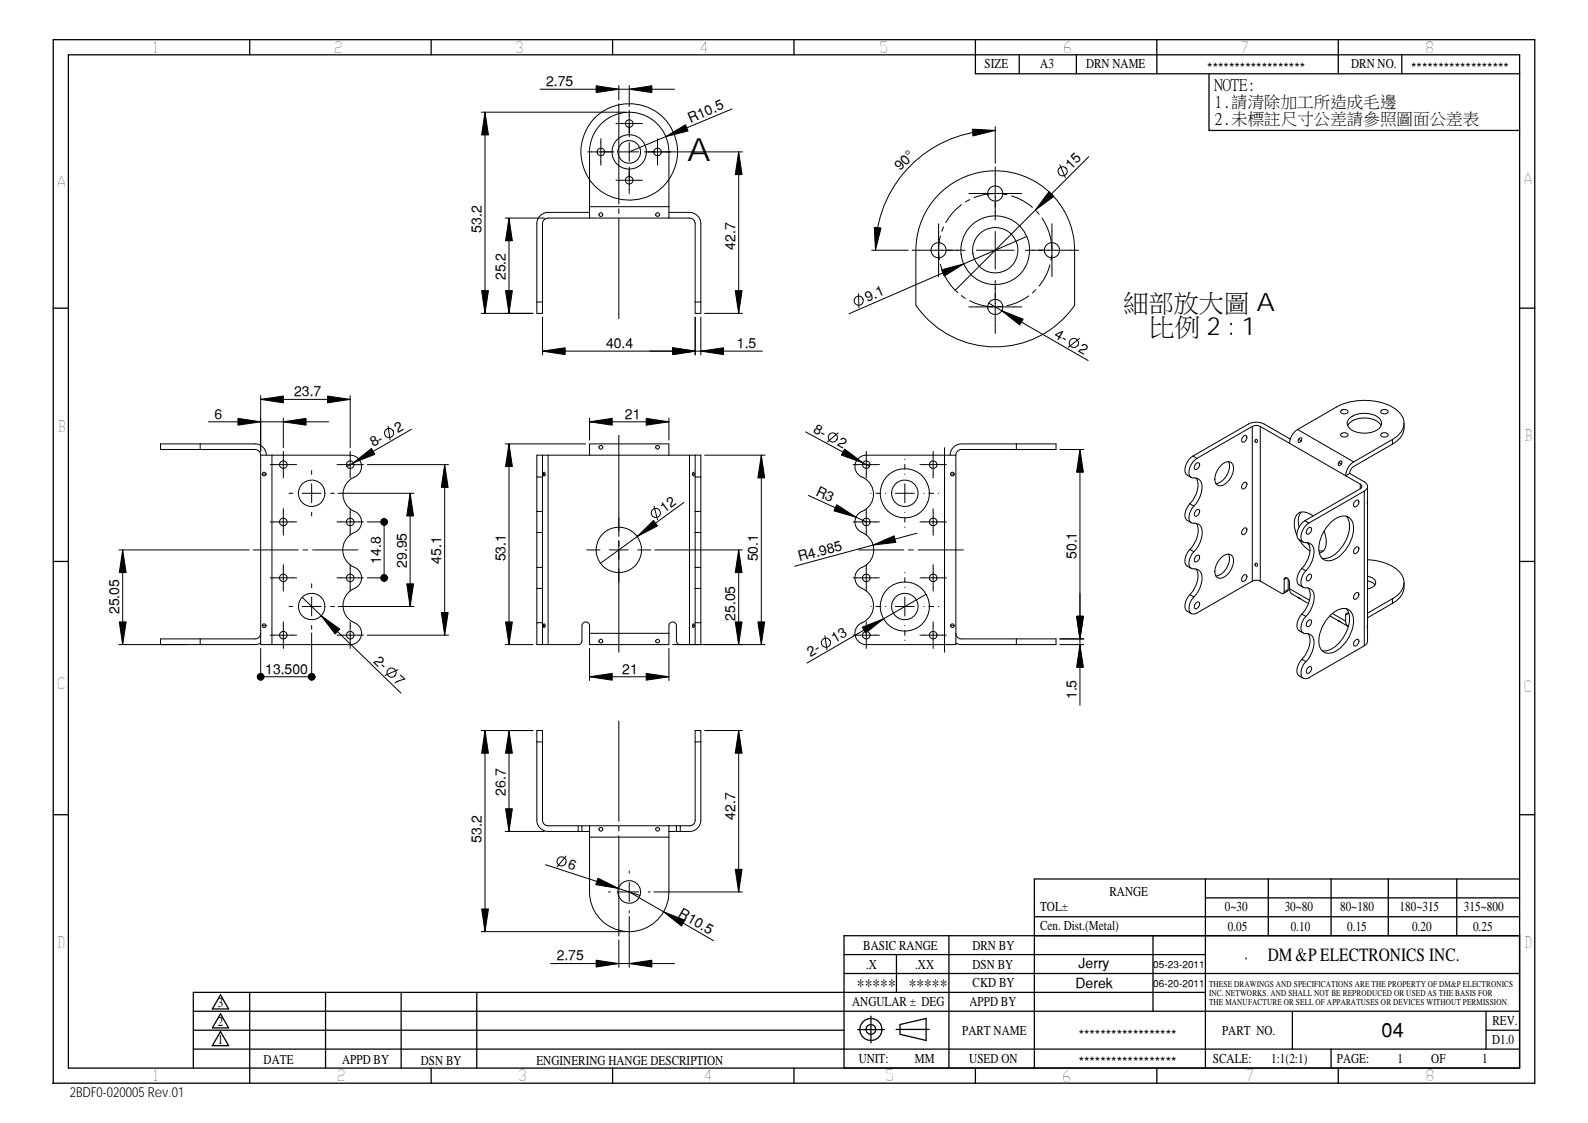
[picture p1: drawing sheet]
<svg xmlns="http://www.w3.org/2000/svg" width="420mm" height="297mm" viewBox="0 0 420 297" stroke-linecap="round" stroke-linejoin="round" font-family="sans-serif">
<g fill="none" stroke="#000" stroke-width=".34">
<path d="M14.1 10.5h392v276h-392zM18.1 14.5h384v268h-384zM66.1 10.5v4M114.1 10.5v4M162.1 10.5v4M210.1 10.5v4M258.1 10.5v9h144M269.7 14.5v5M284.8 14.5v5M306.1 10.5v9M319.9 19.5v15h82.2M354.1 10.5v9"/>
<path d="M370.9 14.5v5M14.1 81.5h4M402.1 81.5h4M14.1 148.5h4M402.1 148.5h4M14.1 215.5h4M402.1 215.5h4M318.9 232.5v50M318.9 237.5h83.1M335.6 232.5v15M352.2 232.5v15M367.3 232.5v15"/>
<path d="M385.4 232.5v15M402.1 232.5h-128.4v50M223.3 252.5h95.6M223.3 257.5h178.7M237.2 252.5v10M251.1 247.5v35M273.7 242.5h128.4M305.1 247.5v20M402 247.5v35M402.1 247.5h-178.8v35M51.1 272.5h172.2M51.1 277.5h350.9"/>
<path d="M51.1 267.5h350.9M58.3 272.9l2.2 3.7h-4.3zM58.3 268.2l2.2 3.7h-4.3zM58.3 263.1l2.2 3.8h-4.3zM66.1 262.5v24M86.1 262.5v20M106.1 262.5v20M126.1 262.5v20M226.9 272.3h7.1M230.4 268.8v7M237.1 272.3h8.7M238.1 271l6.9-1.6v5.8l-6.9-1.6z"/>
<path d="M318.9 262.5h-267.8v20M341.9 267.5v10M352.2 277.5v5M393.2 272.5h8.8M393.2 267.5v10M114.1 282.5v4M162.1 282.5v4M210.1 282.5v4M258.1 282.5v4M306.1 282.5v4M354.1 282.5v4"/>
<circle cx="230.4" cy="272.3" r="2.91"/>
<circle cx="230.4" cy="272.3" r="1.29"/>
</g>
<circle cx="329.7" cy="253.4" r=".17" fill="#000"/>
<g fill="none" stroke="#000" stroke-width=".26">
<path d="M127.3 29.7h38.2M128.3 29.7v53.2M159 36.7v7M163 32.7h7M163.7 27.5v26.5M163.7 22.6v3.8M166.5 37.7v5M166.5 29.2v7M166.5 22.6v5.6M174 36.7v7M178.5 23.6h-35.6M193.7 28.8l-27.2 11.4"/>
<path d="M263.3 34.5a31.7 31.7 0 0 0-31.7 31.7M263.3 33.5v9.7M133.7 57.7h10.3M134.7 57.7v25.2M144.2 57.9h.1M155.5 40.2h7M156 54.7h21M156 54.7v3M156 54.7v-14.5a10.5 10.5 0 0 1 10.5-10.5 10.5 10.5 0 0 1 10.5 10.5v14.5M156 56.2h-11a3 3 0 0 0-3 3v20.7M158.5 56.7v.2M163 47.7h7"/>
<path d="M163.7 55.2v1.3M163.7 57.8v26.5M164 40.2h5M166.5 44.2v7M173.5 56.7h.1M173.5 56.7v.2M177 54.7v3M177 56.2h5.4a3 3 0 0 1 3 3v20.7M183.7 58.4h.1M195.4 40.2v42.7M196.4 40.2h-25.9M248.3 59.2v14"/>
<path d="M248.7 51.1a21 21 0 0 1 22.8-4.2 21 21 0 0 1 12.8 19.3v14.6a25.6 25.6 0 0 1-42 0v-14.6a21 21 0 0 1 6.4-15.1zM254.4 54.1l-.1 .1a15 15 0 0 0-4.1 4.7M256.3 51.2h14M256.5 52.8l-1.1 .6M263.3 44.2v14M263.9 51.2a14 14 0 0 0-6.2 1.1M265.2 51.3l1.2 .2M267.6 51.8a13.8 13.8 0 0 1 5.6 3.1M274.1 55.8l.8 .9M275.7 57.7a14.9 14.9 0 0 1 2.6 8.6M278.3 59.2v14M280.4 43.6l1.5 3.4"/>
<path d="M288.1 41.4l-35.4 35.4M142 79.9h1.5M143.5 79.9v3h-1.5v-3M183.9 79.9v-20.7l-.3-.9-.5-.5-.7-.1h-37.4l-.6 .1-.5 .4-.4 1v20.7M183.9 79.9h1.5M185.4 79.9v3h-1.5v-3M227.1 77.7l.2 3.7M230.6 66.2h9.7M241.3 66.2h14M248.8 69.9l.4 1.2M248.8 62.4a14.9 14.9 0 0 0-.3 6.3M249.6 60l-.4 1.2"/>
<path d="M249.6 72.3a14.4 14.4 0 0 0 3.8 5.1M254.4 78.2l1 .7M256.5 79.5a14.6 14.6 0 0 0 6.1 1.7M258.3 66.2h10M263.3 61.2v10M263.3 74.2v14M271.3 66.2h14M271.7 62.5l-47.1 20.5M272.1 78.3a14.1 14.1 0 0 1-5.7 2.5M274.1 76.6l-.9 .9M277.8 70.1a13.2 13.2 0 0 1-2.9 5.5M278.2 67.6l-.1 1.2"/>
<path d="M127.3 82.9h13.7M143.5 83.9v10M143.5 92.9h58.2M183.9 83.9v10M185.4 83.9v10M186.4 82.9h10M256.3 81.2h14M261.6 80.2l26.3 15.2M265.1 81l-1.2 .2M285.6 89.6l-2.9 2.3M53 118.9h14.5l.9 .3 .4 .6 .2 .6M53 117.4v1.5"/>
<path d="M53 117.4h-10.5v1.5h10.5M53 117.4h14.5a3 3 0 0 1 3 3M55.1 111.6h31.9M69 104.6v14.8M69 105.6h23.7M75 110.6v7.8M75 119.4v7M92.7 104.6v13.8M92.7 119.4v7M102.7 112.7l.5 3.7M108.8 113.6l-17 9.8M133.7 117.4h21.3"/>
<path d="M134.7 117.4v53.1M156 110.6v5.8M156 111.6h21M158.5 118.2v.1M163.7 115.1v26.8M173.5 118.2v.1M177 110.6v5.8M213.1 114.2l17 9.2M221.8 114.5l-2.9 2.4M229.2 119.4v7M246.9 119.4v7M249.9 118.4v54.1"/>
<path d="M268.9 117.4h10.5v1.5h-10.5M268.9 117.4v1.5M268.9 117.4h-14.5a2.98 2.98 0 0 0-3 3M268.9 118.9h-14.5l-.9 .3-.5 .6-.1 .6M280.4 118.9h6.4M285.7 118.9v67.6M328.9 115.5a.57 .57 0 0 1 .8-.3 .57 .57 0 0 1 .1 .9 .79 .79 0 0 1-.4 .7 .79 .79 0 0 1-.8-.1v-.6zM331.3 112.8l-14.6 8.4M331.3 112.8l1.1-.3 1 .3M331.3 112.8v40.9M333.4 112.8v40.9M333.4 112.8l22.6 13"/>
<path d="M341.4 116.1l-6.9-3.9a4.6 4.6 0 0 0-4.2 0l-14.7 8.4M343.3 113.6l14.9 8.6M343.3 113.6a4.7 4.7 0 0 0-2.1 3.7M343.3 113.6l10.3-5.9a16.1 16.1 0 0 1 15.6 .5 4.3 4.3 0 0 1 2.3 3.9 4.3 4.3 0 0 1-2.5 3.8l-.6 .3M343.6 116.2l.7 .4M343.6 116.1a.45 .45 0 0 1 .7-.3 .45 .45 0 0 1 0 .8l-.3 .4h-.4l-.1-.3zM354.8 114.7a1.15 1.15 0 0 1 1.9 .4l-.4 .4a1.11 1.11 0 0 1-1.6-.6zM354.8 108.6l.6-.2a.86 .86 0 0 1 1.2 .7 1.1 1.1 0 0 1-1.9-.4zM356.6 112.6a4.8 4.8 0 0 1 5-2 4.3 4.3 0 0 1 3.8 2M356.9 110.8a6.4 6.4 0 0 1 8.2 0 2.1 2.1 0 0 1-1.5 3.3 6.1 6.1 0 0 1-6.9-1.3 1.62 1.62 0 0 1 .2-2zM365.4 108.6a1.17 1.17 0 0 1 1.9 .4 1.18 1.18 0 0 1-2-.1zM365.4 114.7a1.17 1.17 0 0 1 1.9 .4 1.18 1.18 0 0 1-2-.1z"/>
<path d="M368.4 116.2l-10.2 6M368.4 116.2v1.3M368.4 117.5l-10.2 5.9-.8 .8-.3 1M371.5 112a5.2 5.2 0 0 1-3.1 5.5M69 120.4h3M69 120.4v50.1h3M69.4 125.4h1M71.5 138h7M71.5 122.9h7M72 120.4h20.7a3 3 0 0 1 2.9 2.7 3 3 0 0 1-2.3 3.3 5 5 0 0 0-2.5 4.8 5 5 0 0 0 3.4 4.3 3.1 3.1 0 0 1 1.4 3.1 3.1 3.1 0 0 1-2.3 2.5 5 5 0 0 0-2.6 4.9 5 5 0 0 0 3.5 4.3 3.1 3.1 0 0 1 1.4 3.1 3.1 3.1 0 0 1-2.3 2.5 5 5 0 0 0-2.5 4.8 5 5 0 0 0 3.4 4.2 2.99 2.99 0 0 1 1.4 3.4 2.99 2.99 0 0 1-2.9 2.2h-20.7M72 120.4v50.1M75 134.6v7"/>
<path d="M76.5 130.5h1M80 130.5h5M82.5 124.5v1M82.5 128v5M82.5 135.5v1M87.5 130.5h1M89.2 138h7M89.2 122.9h7M89.5 130.5h20M92.7 134.6v7M97.2 138h5.4M97.2 122.9h21.5"/>
<path d="M101.6 138v14.8M108.5 130.5v29.9M117.7 122.9v45.1M142 135.3v5.5M142 126.2v9.1M142 135.3h1.5M143.5 135.3v5.5M143.5 120.4h-1.5v5.8h1.5M143.5 120.4v5.8M143.5 126.2v9.1M143.5 120.4h1.5M143.8 125.4h.4"/>
<path d="M143.9 124.9h.1a.49 .49 0 0 1 .2 .5 .49 .49 0 0 1-.3 .4zM145 120.4v50.1M145 120.4h37.4M173 133.9l1 3.6M177 120.4v-3h-21v3M180.9 132.9l-22 16.1M182.4 120.4v50.1h1.5v-5.8M182.4 120.4h1.5M183.2 125.4h.5M183.4 125l.1-.1a.57 .57 0 0 1 0 1l-.3-.3zM183.9 135.3h1.5v5.5M183.9 135.3v5.5"/>
<path d="M183.9 126.2v9.1M183.9 120.4v5.8h1.5M183.9 120.4h1.5v5.8M185.4 126.2v9.1M186.4 120.4h16M201.4 120.4v50.1M213.9 131l15.3 7M225.7 138h7M225.7 122.9h7M227.3 121l.7-.3 1.2-.3h23.7v50.1h-23.7a3 3 0 0 1-3-2.7 3 3 0 0 1 2.4-3.3 5 5 0 0 0 2.5-4.8 5 5 0 0 0-3.4-4.3 3.1 3.1 0 0 1-1.5-3.1 3.1 3.1 0 0 1 2.4-2.5 5 5 0 0 0 2.6-4.9 5 5 0 0 0-3.5-4.3 3.1 3.1 0 0 1-1.5-3.1 3.1 3.1 0 0 1 2.4-2.5 5 5 0 0 0 2.5-4.8 5 5 0 0 0-3.4-4.2 2.99 2.99 0 0 1-.4-5zM229.2 134.6v7M230.4 130.5h.1"/>
<path d="M231.8 130.5h1.2M234.3 130.5h.1M236.9 130.5h5M239.4 128v5M239.4 121.5v.1M239.4 122.8v1.3M239.4 125.4v.1M239.4 135.5v.1M239.4 136.8v1.3M239.4 139.4v.1M243.4 138h7M243.4 122.9h7"/>
<path d="M244.4 130.5h.1M245.8 130.5h1.2M246.9 134.6v7M248.3 130.5h.1M251.5 125.4h.9M314.8 133.2l1.1 .7M314.8 133.2l-.3 .4a3 3 0 0 0-.4 4l1.1 .7M315.6 120.6l1.1 .6M315.6 120.6a4.4 4.4 0 0 0-1.9 4.6l.4 .5 1.1 .6M315.9 133.9l-.9 1.3a2.09 2.09 0 0 0 .6 3.2 2.11 2.11 0 0 1 2.5 2.3 7.8 7.8 0 0 1-2.2 5.2M316.4 122.7a.57 .57 0 0 1 .8-.3 .57 .57 0 0 1 .1 .9 .83 .83 0 0 1-1.3 .7v-.6zM316.4 135.1a.57 .57 0 0 1 .8-.3 .57 .57 0 0 1 .1 .9l-.4 .6-.6 .3-.3-.3v-.3z"/>
<path d="M316.4 126.4a5.8 5.8 0 0 1-1.2 6.4l-.4 .4M316.5 138.4a6 6 0 0 1-1.7 6.9M316.7 121.2a4.2 4.2 0 0 0-1.9 4.6 1.25 1.25 0 0 0 1.4 .6 2.33 2.33 0 0 1 1.8 3.2l-.9 2.6-1.2 1.7M323.1 123a1.88 1.88 0 0 1 3-.3 4.7 4.7 0 0 1-3 5.8 1.75 1.75 0 0 1-1.6-2.6l.6-1.5zM325 122.1a4.6 4.6 0 0 1-3.3 5.8M328.8 128l.7-.5a.98 .98 0 0 1-.2 1.7l-.6 .1-.1-.2zM344.2 135.5a4.6 4.6 0 0 0-.5 3.9M345.3 137.7a4.3 4.3 0 0 0-2 4.6l.5 .5M345.3 137.7l1 .6M346 139.8a.56 .56 0 0 1 .9-.3 .56 .56 0 0 1 0 .9 .81 .81 0 0 1-1.2 .7v-.6zM346.3 138.3a4.5 4.5 0 0 0-2 4.5 1.37 1.37 0 0 0 1.6 .7 2.29 2.29 0 0 1 1.7 3.2l-.9 2.6-1.2 1.7M346.3 138.3l14.7-8.4v40.9"/>
<path d="M347.4 136.5a3 3 0 0 0-4.3-.3 5.6 5.6 0 0 0 0 5.4M352.1 138.2a4.3 4.3 0 0 1 4.6-1.4 4.2 4.2 0 0 1 1.2 4.6 9.6 9.6 0 0 1-5.4 6.8 2.78 2.78 0 0 1-3.6-3.4 10.3 10.3 0 0 1 3.2-6.6zM354.2 122.3l.7 .4M354.3 122.2l.5-.3a.7 .7 0 0 1 .1 .8 .7 .7 0 0 1-.7 .4zM356 125.8l3.9 2.3M356.2 136.5a4.9 4.9 0 0 1 .5 5.1 9 9 0 0 1-5.7 6.1h-1.2M357.1 125.2l3.9 2.2a1.3 1.3 0 0 1 .8 1.3 1.3 1.3 0 0 1-.8 1.2M357.1 125.2l-1.1 .6M358.2 122.2a4.7 4.7 0 0 0-2.2 3.6M358.5 132.6a.57 .57 0 0 1 .9-.3 .57 .57 0 0 1 .1 .9 1.18 1.18 0 0 1-1.1 .9l-.3-.6zM359.9 128.1l.2 .1a.63 .63 0 0 1-.2 1.1l-14.6 8.4M359.9 128.1v1.2"/>
<path d="M361.8 128.7v4.6v-.5M361.8 133.2v32.9v-.6M31.5 145.5h34.5M32.5 145.5v25M67 145.5h11.9M71.5 152.8h7M75 149.4v7M80 158l26.1 25.3M80.2 145.5h1.2M82.5 154.4v1M82.5 157.9v5M82.7 145.5h12"/>
<path d="M89.2 152.8h7M92.7 149.4v7M97.2 152.8h5.4M142 150.1v5.5M142 155.6v9.1M142 140.8v9.3M142 155.6h1.5M142 140.8h1.5M142 150.1h1.5M143.5 150.1v5.5M143.5 155.6v9.1M143.5 140.8v9.3"/>
<path d="M155.2 145.5h3.5M161.2 145.5h5M163.7 143v29.5M168.7 145.5h3.5M173.2 145.5h23.2M183.9 150.1h1.5v5.5M183.9 150.1v5.5M183.9 155.6v9.1M183.9 140.8v9.3M183.9 155.6h1.5M183.9 140.8h1.5M185.4 155.6v9.1"/>
<path d="M185.4 140.8v9.3M195.4 145.5v25M225.7 152.8h7M227.2 145.5h11.9M229.2 149.4v7M239.4 157.9v5M239.4 151.4v.1M239.4 152.8v1.3M239.4 155.3v.1M240.4 145.5h1.3M242.6 141l-32.3 8.8M242.9 145.5h12"/>
<path d="M243.4 152.8h7M245 157.2l-31.5 18.2M246.9 149.4v7M314.8 157.3l1.1 .6M314.8 157.3l-.3 .3a3.1 3.1 0 0 0-.4 4.1l1.1 .6M314.8 145.3l1.1 .6M314.8 145.3l-.3 .3a3 3 0 0 0-.4 4.1l1.1 .6M315.9 145.9l-.9 1.3a2.11 2.11 0 0 0 .6 3.3 2.08 2.08 0 0 1 2.4 2.2 7.7 7.7 0 0 1-2.1 5.2M316.4 159.6a.57 .57 0 0 1 .8-.3 .57 .57 0 0 1 .1 .8 1.23 1.23 0 0 1-1 .9l-.3-.2v-.4zM316.4 147.2a.57 .57 0 0 1 .8-.3 .57 .57 0 0 1 .1 .9l-.4 .6-.6 .2-.3-.2v-.4zM316.4 150.5a5.2 5.2 0 0 1-.8 5.9l-.8 .9M323.1 147.5a1.89 1.89 0 0 1 3-.3 4.6 4.6 0 0 1-3.5 5.8 2.06 2.06 0 0 1-1-3l.8-1.6z"/>
<path d="M325 146.6a4.7 4.7 0 0 1-3.3 5.8M328.8 140l.7-.4a.98 .98 0 0 1-.2 1.7l-.6 .1-.1-.2zM328.9 152.3a.57 .57 0 0 1 .8-.2 .57 .57 0 0 1 .1 .8 .81 .81 0 0 1-1.2 .7v-.6zM331.3 153.7l-14.6 8.5a1.31 1.31 0 0 1-1.6 0 1.31 1.31 0 0 1-.5-1.5 4.5 4.5 0 0 1 1.3-2.8M331.3 153.7l1.1-.3 1 .3M333.4 153.7l5.7 3.3a.43 .43 0 0 0 .5 0 .43 .43 0 0 0 .2-.5M339.8 153.3a.53 .53 0 0 1 .5-.5 .53 .53 0 0 1 .5 .4l.4 .7v1.8M339.8 153.3v3.2M340.5 152.9l-.7 .4M340.8 155.9l-.1 .4-1.1 .7M340.8 153.2v2.7l-1 .6M341.2 155.7l.2 .9 .3 .4 1.9 1.1"/>
<path d="M341.2 155.7l5.3 3.1M343.8 142.8l1 .6M343.8 142.8a8.4 8.4 0 0 0 2.8 2.9M343.9 158.3l-.4-.3 .8 .5M344.3 158.5l1.9 1.1M344.5 150.3l1 .7M344.5 150.3l-.3 .4a3 3 0 0 0-.4 4l1 .7M345.5 151l-.9 1.3a2.08 2.08 0 0 0 .6 3.2 2.09 2.09 0 0 1 2.5 2.2 7.8 7.8 0 0 1-2.2 5.3M345.8 143.5l.6 .7M346 152.2a.56 .56 0 0 1 .9-.3 .56 .56 0 0 1 0 .9l-.4 .6-.6 .3-.2-.3-.1-.3zM346.1 143.6a5.8 5.8 0 0 1-1.3 6.3l-.3 .4M346.1 155.5a5.9 5.9 0 0 1-1.3 6.5l-.3 .4"/>
<path d="M349 145.7h1.1M350.3 140.5a5.6 5.6 0 0 1-.1 5.2l-1.1 .6M358.5 145a.57 .57 0 0 1 .9-.3 .57 .57 0 0 1 .1 .9 1.24 1.24 0 0 1-1.1 .8l-.2-.2-.1-.4zM358.5 157.1a.57 .57 0 0 1 .9-.3 .57 .57 0 0 1 .1 .8 1.24 1.24 0 0 1-1.1 .9l-.2-.2-.1-.4zM361.8 153.6l1.3 .5 .7 .6M361.8 152.4l.2 .1a2.01 2.01 0 0 1 2 1.8 2.38 2.38 0 0 1-2.2 1.5M361.8 148.1a11.8 11.8 0 0 1 9 3.8 4.3 4.3 0 0 1-1.8 6.1l-.6 .4M368.4 159.6l-6.6 3.8M368.4 158.4v1.2M368.4 158.4l-6.6 3.8M371.5 154.1a5.2 5.2 0 0 1-3.1 5.5M31.5 170.5h17.5"/>
<path d="M53 169h-10.5v1.5h10.5M53 169v1.5M69 179h13.5M69 171.5v8.5M69 167.5l-.4 .9-.8 .6h-14.8M69 170.1l-1.5 .4h-14.5M69.4 165.5h1M71.5 168h7M75 164.5v7M76.5 160.4h1M80 160.4h5M82.5 165.4v1"/>
<path d="M82.5 167.4v12.6M87.5 160.4h1M89.5 160.4h20M92.7 164.5v7M96.2 168h-7M97.2 168h21.5M105.3 177.1l-3.4 1.6M133.7 170.5h7.3M142 164.7v5.8h1.5M142 164.7h1.5M143.5 164.7v5.8M143.5 170.5h1.5"/>
<path d="M143.8 165.5h.4M143.9 165h.1a.53 .53 0 0 1 .2 .5 .53 .53 0 0 1-.3 .5l-.1-.5zM156 171.5v8.5M156 179h21M156 167.5v-2a1.01 1.01 0 0 0-1-1 1.01 1.01 0 0 0-1 1v4a1.01 1.01 0 0 1-1 1h-8M156 167.5h21M156 167.5v3h21v-3M158.5 169.5h.1M158.5 169.6v.1M173.5 169.5h.1M173.5 169.6v.1M173.6 169.2l.5-.1 .4 .5a.5 .5 0 0 1-.5 .5 .5 .5 0 0 1-.5-.6z"/>
<path d="M177 171.5v8.5M177 167.5v-2a.99 .99 0 0 1 1-1 .99 .99 0 0 1 1 1v4.2l.3 .5 .7 .3M183.2 165.5h.5M183.3 165.1h.3a.52 .52 0 0 1-.1 .9l-.3-.3zM183.9 164.7h1.5M185.4 164.7v5.8M202.4 170.5h-24.4M218.3 168.1l.5 3.7M229.2 164.5v7M230.4 160.4h.1M231.8 160.4h1.2M232.7 168h-7"/>
<path d="M234.3 160.4h.1M236.9 160.4h5M239.4 165.4v.1M239.4 166.8v1.3M239.4 169.3v.1M243.4 168h7M244.4 160.4h.1M245.8 160.4h1.2M246.9 164.5v7M248.3 160.4h.1M251.5 165.5h.9M252.9 170.1l1.5 .4h14.5"/>
<path d="M252.9 167.5l.3 .9 .9 .6h14.8M268.9 169h10.5v1.5h-10.5M268.9 169v1.5M280.4 170.5h6.4M280.4 169h6.4M344.5 174.4l1 .6M344.5 162.4l-.3 .4a3 3 0 0 0-.4 4l1 .6M344.5 162.4l1 .6M344.5 174.4l-.3 .3a3.1 3.1 0 0 0-.4 4.1l1 .6M345.5 163l-.9 1.3a2.1 2.1 0 0 0 .6 3.3 2.08 2.08 0 0 1 2.5 2.2 7.7 7.7 0 0 1-2.2 5.2M346 176.7a.56 .56 0 0 1 .9-.3 .56 .56 0 0 1 0 .8 .81 .81 0 0 1-1.2 .7v-.6zM346 164.3a.56 .56 0 0 1 .9-.3 .56 .56 0 0 1 0 .9l-.4 .6-.6 .3-.2-.3-.1-.4z"/>
<path d="M346.1 167.6a5.8 5.8 0 0 1-1.3 6.4l-.3 .4M351.9 162.9l2.3 1.3M352.1 162.7a4.3 4.3 0 0 1 4.6-1.5 4.2 4.2 0 0 1 1.2 4.6 9.6 9.6 0 0 1-5.4 6.8 2.77 2.77 0 0 1-3.6-3.3 10.2 10.2 0 0 1 3.2-6.6zM352.5 162.3l3.5 2M354.6 164.4l-.5-.3 2.6 1.6M356 162.7v1.6M356 164.3l.2 .9 .6 .5M356.2 161a4.9 4.9 0 0 1 .5 5 9.1 9.1 0 0 1-5.7 6.1h-1.2M356.8 162.3l-.8 .4M356.9 162.4l-.6-.2-.3 .5M358.5 169.4a.57 .57 0 0 1 .9-.2 .57 .57 0 0 1 .1 .8l-.4 .6-.7 .3-.2-.2-.1-.4zM361 170.8l-14.7 8.5a1.34 1.34 0 0 1-1.9-.3 4.1 4.1 0 0 1 1.1-4"/>
<path d="M361.8 165.9v3.8l-.3 .7-.5 .4M127.3 193.2h13.7M128.3 193.2v53.2M134.7 193.2v26.7M142 196.2v20.7a2.97 2.97 0 0 0 3 3h8M142 196.2h1.5M143.5 196.2v-3h-1.5v3M143.5 196.2l.2 21.4 .4 .5 .6 .3h8.3v1.5M163.7 190.7v26.6M183.9 196.2v21l-.3 .7-.9 .5h-2.7M183.9 196.2h1.5M185.4 196.2v20.7a2.99 2.99 0 0 1-3 3h-2.4"/>
<path d="M185.4 196.2v-3h-1.5v3M186.4 193.2h10M195.4 193.2v42.7M133.7 219.9h10.3M153 218.4h1v1.5M153 219.9h1M154 218.4h2M154 219.9h2M156 218.4v3M156 218.4h21M158.5 219.2v.2M163.7 218.5v1.3"/>
<path d="M173.5 219.2v.2M177 218.4v3M177 218.4h2M177 219.9h2M179 219.9h1M180 218.4h-1v1.5M180 218.4v1.5M144.3 228.7l25 8.2M149.8 226.4l-2.4 2.9M156 221.4h21v14.5a10.5 10.5 0 0 1-10.5 10.5 10.5 10.5 0 0 1-10.5-10.5zM161 235.9h.5M163.7 221.1v26.5"/>
<path d="M164 235.9h5M166.5 235.9l22.3 12.9M166.5 230.4v.5M166.5 233.4v5M171.5 235.9h.5M173 235.9h23.4M127.3 246.4h38.2M145.7 254.9h32.8M163.7 248.6v7.3M166.5 240.9v.5M166.5 242.4v13.5M14 286.5h.2"/>
<path d="M14 286.4l.2 .2M14.1 286.4v.2M14.1 286.4l-.1 .2"/>
<circle cx="166.5" cy="32.7" r="1"/>
<circle cx="159" cy="40.2" r="1"/>
<circle cx="159" cy="56.7" r=".5"/>
<circle cx="166.5" cy="40.2" r="12.8"/>
<circle cx="166.5" cy="40.2" r="3"/>
<circle cx="166.5" cy="40.2" r="4.6"/>
<circle cx="166.5" cy="47.7" r="1"/>
<circle cx="174" cy="56.8" r=".51"/>
<circle cx="174" cy="40.2" r="1"/>
<circle cx="263.3" cy="51.2" r="2"/>
<circle cx="281.2" cy="45.3" r="1.21"/>
<circle cx="227.2" cy="79.5" r="1.2"/>
<circle cx="248.3" cy="66.2" r="2"/>
<circle cx="263.3" cy="66.2" r="9.1"/>
<circle cx="263.3" cy="66.2" r="6"/>
<circle cx="278.3" cy="66.2" r="2"/>
<circle cx="263.3" cy="81.2" r="2"/>
<circle cx="284.1" cy="90.7" r="1.21"/>
<circle cx="102.9" cy="114.5" r="1.21"/>
<circle cx="159" cy="118.3" r=".5"/>
<circle cx="174" cy="118.3" r=".5"/>
<circle cx="220.4" cy="115.7" r="1.21"/>
<circle cx="332.4" cy="116.6" r=".37"/>
<circle cx="69.9" cy="125.4" r=".5"/>
<circle cx="75" cy="122.9" r="1"/>
<circle cx="75" cy="138.1" r="1"/>
<circle cx="82.5" cy="130.5" r="3.5"/>
<circle cx="92.7" cy="122.9" r="1"/>
<circle cx="92.7" cy="138.1" r="1"/>
<circle cx="173.5" cy="135.7" r="1.21"/>
<circle cx="229.2" cy="138.1" r="1"/>
<circle cx="229.2" cy="122.9" r="1"/>
<circle cx="239.4" cy="130.5" r="3.5"/>
<circle cx="239.4" cy="130.5" r="6.5"/>
<circle cx="246.9" cy="138.1" r="1"/>
<circle cx="246.9" cy="122.9" r="1"/>
<circle cx="252" cy="125.4" r=".49"/>
<circle cx="75" cy="152.9" r="1"/>
<circle cx="92.7" cy="152.9" r="1"/>
<circle cx="163.7" cy="145.5" r="6"/>
<circle cx="229.2" cy="152.9" r="1"/>
<circle cx="246.9" cy="152.9" r="1"/>
<circle cx="332.4" cy="149.3" r=".37"/>
<circle cx="69.9" cy="165.5" r=".51"/>
<circle cx="75" cy="168" r="1"/>
<circle cx="82.5" cy="160.4" r="3.5"/>
<circle cx="92.7" cy="168" r="1"/>
<circle cx="103.6" cy="177.9" r="1.21"/>
<circle cx="159" cy="169.6" r=".5"/>
<circle cx="218.5" cy="170" r="1.21"/>
<circle cx="229.2" cy="168" r="1"/>
<circle cx="239.4" cy="160.4" r="3.5"/>
<circle cx="239.4" cy="160.4" r="6.5"/>
<circle cx="246.9" cy="168" r="1"/>
<circle cx="252" cy="165.5" r=".48"/>
<circle cx="159" cy="219.3" r=".5"/>
<circle cx="174" cy="219.4" r=".5"/>
<circle cx="148.6" cy="227.8" r="1.21"/>
<circle cx="166.5" cy="235.9" r="3"/>
</g>
<g fill="#000" stroke="#000" stroke-width=".26">
<path d="M128.3 29.7l.9 6h-1.8z" fill-rule="evenodd"/>
<path d="M157.7 22.7l6 .9-6 .9z" fill-rule="evenodd"/>
<path d="M166.5 23.6l6-.9v1.8z" fill-rule="evenodd"/>
<path d="M176.2 36.1l5.2-3.1 .6 1.6z" fill-rule="evenodd"/>
<path d="M257.3 34.2l6 .3-5.9 1.5z" fill-rule="evenodd"/>
<path d="M134.7 57.7l.9 6h-1.8z" fill-rule="evenodd"/>
<path d="M195.4 40.2l.9 6h-1.8z" fill-rule="evenodd"/>
<path d="M277.5 50.7l1.3 1.3-4.9 3.6z" fill-rule="evenodd"/>
<path d="M231.3 60.1l1.8 .2-1.5 5.9z" fill-rule="evenodd"/>
<path d="M249.1 71.4l5.9-1.6-5.2 3.2z" fill-rule="evenodd"/>
<path d="M127.4 76.9h1.8l-.9 6z" fill-rule="evenodd"/>
<path d="M133.8 76.9h1.8l-.9 6z" fill-rule="evenodd"/>
<path d="M143.5 92.9l6-.9v1.8z" fill-rule="evenodd"/>
<path d="M177.9 92l6 .9-6 .9z" fill-rule="evenodd"/>
<path d="M177.9 92l6 .9-6 .9z" fill-rule="evenodd"/>
<path d="M185.4 92.9l6-.9v1.8z" fill-rule="evenodd"/>
<path d="M194.5 76.9h1.8l-.9 6z" fill-rule="evenodd"/>
<path d="M265.1 82.2l5.6 2.2-.9 1.6z" fill-rule="evenodd"/>
<path d="M69 105.6l6-.8v1.8z" fill-rule="evenodd"/>
<path d="M63 110.7l6 .9-6 .9z" fill-rule="evenodd"/>
<path d="M75 111.6l6-.9v1.8z" fill-rule="evenodd"/>
<path d="M86.7 104.8l6 .8-6 1z" fill-rule="evenodd"/>
<path d="M134.7 117.4l.9 6h-1.8z" fill-rule="evenodd"/>
<path d="M156 111.6l6-.9v1.8z" fill-rule="evenodd"/>
<path d="M171 110.7l6 .9-6 .9z" fill-rule="evenodd"/>
<path d="M285.7 118.9l.9 6h-1.8z" fill-rule="evenodd"/>
<path d="M93.5 122.4l4.8-3.8 .9 1.6z" fill-rule="evenodd"/>
<path d="M101.1 137.3l.5-.1v.8v-.8a.9 .9 0 0 1 .9 1.1 .9 .9 0 0 1-1.4 .5 .9 .9 0 0 1 0-1.5z" fill-rule="evenodd"/>
<path d="M108.5 130.5l.9 6h-1.8z" fill-rule="evenodd"/>
<path d="M117.7 122.9l.9 6h-1.8z" fill-rule="evenodd"/>
<path d="M201.4 120.4l.9 6h-1.8z" fill-rule="evenodd"/>
<path d="M221.4 133.5l5.1 3.3-5.8-1.7z" fill-rule="evenodd"/>
<path d="M223.5 118.8l4.8 3.6-5.7-2z" fill-rule="evenodd"/>
<path d="M32.5 145.5l.9 5.9h-1.8z" fill-rule="evenodd"/>
<path d="M101 152.2a.9 .9 0 0 1 1.5 .3 .9 .9 0 0 1-.9 1.3v-1v1a.91 .91 0 0 1-.8-.6 .91 .91 0 0 1 .2-1z" fill-rule="evenodd"/>
<path d="M168.6 141.9l4.3-4.2 1.1 1.4z" fill-rule="evenodd"/>
<path d="M195.4 145.5l.9 5.9h-1.8z" fill-rule="evenodd"/>
<path d="M231 144.2l5.6-2.5 .4 1.8z" fill-rule="evenodd"/>
<path d="M31.6 164.5h1.8l-.9 6z" fill-rule="evenodd"/>
<path d="M68.2 178.5a.9 .9 0 0 1 1.5 0 .9 .9 0 0 1-.5 1.4 .9 .9 0 0 1-1.1-.9h.9h-.9z" fill-rule="evenodd"/>
<path d="M81.8 178.4a.9 .9 0 0 1 1-.2 .9 .9 0 0 1 .6 .8h-.9h.9a.9 .9 0 0 1-1.3 .9 .9 .9 0 0 1-.3-1.5z" fill-rule="evenodd"/>
<path d="M85 162.9l4.9 3.5-1.2 1.3z" fill-rule="evenodd"/>
<path d="M107.6 154.4h1.8l-.9 6z" fill-rule="evenodd"/>
<path d="M116.8 162h1.8l-.9 6z" fill-rule="evenodd"/>
<path d="M133.8 164.5h1.8l-.9 6z" fill-rule="evenodd"/>
<path d="M156 179l6-.9v1.8z" fill-rule="evenodd"/>
<path d="M171 178.1l6 .9-6 .9z" fill-rule="evenodd"/>
<path d="M194.5 164.5h1.8l-.9 6z" fill-rule="evenodd"/>
<path d="M200.5 164.5h1.8l-.9 6z" fill-rule="evenodd"/>
<path d="M228.1 165.9l5.7-2.2-4.8 3.7z" fill-rule="evenodd"/>
<path d="M285.7 170.5l.9 6h-1.8z" fill-rule="evenodd"/>
<path d="M284.8 163h1.8l-.9 6z" fill-rule="evenodd"/>
<path d="M284.8 163h1.8l-.9 6z" fill-rule="evenodd"/>
<path d="M128.3 193.2l.9 6h-1.8z" fill-rule="evenodd"/>
<path d="M134.7 193.2l.9 6h-1.8z" fill-rule="evenodd"/>
<path d="M195.4 193.2l.9 6h-1.8z" fill-rule="evenodd"/>
<path d="M133.8 213.9h1.8l-.9 6z" fill-rule="evenodd"/>
<path d="M158.2 232.3l5.4 2.7-6-1z" fill-rule="evenodd"/>
<path d="M194.5 229.9h1.8l-.9 6z" fill-rule="evenodd"/>
<path d="M127.4 240.4h1.8l-.9 6z" fill-rule="evenodd"/>
<path d="M157.7 254l6 .9-6 .9z" fill-rule="evenodd"/>
<path d="M166.5 254.9l6-.9v1.8z" fill-rule="evenodd"/>
<path d="M175.6 241.2l5.6 2.2-.9 1.6z" fill-rule="evenodd"/>
</g>
<text font-size="8.5" x="181.9" y="42.5">A</text>
<g font-size="6.7">
<text x="297.2" y="82.2">細部放大圖 A</text>
<text x="304.2" y="88.6">比例 2 : 1</text>
</g>
<text font-size="5.3" x="365.5" y="274.4">04</text>
<g font-size="5">
<text x="335.4" y="254.1">DM&amp;P ELECTRONICS INC.</text>
<text x="226.7" y="262.5">***** *****</text>
</g>
<g font-size="4.4">
<text x="321.3" y="23.7">NOTE:</text>
<text x="321.3" y="28.2">1.請清除加工所造成毛邊</text>
<text x="321.3" y="32.7">2.未標註尺寸公差請參照圖面公差表</text>
</g>
<g font-size="4.1">
<text x="40.3" y="14.1">1</text>
<text x="88.4" y="14">2</text>
<text x="136.2" y="14">3</text>
<text x="185.1" y="14.1">4</text>
<text x="232.6" y="14">5</text>
<text x="281.3" y="14">6</text>
<text x="328.1" y="14.1">7</text>
<text x="377.1" y="14">8</text>
<text x="15.1" y="49.4">A</text>
<text x="403.1" y="48.7">A</text>
<text x="15.2" y="114.4">B</text>
<text x="403.2" y="116.6">B</text>
<text x="15" y="182.2">C</text>
<text x="403.1" y="183">C</text>
<text x="15" y="250.6">D</text>
<text x="403.1" y="250.9">D</text>
<text x="40.5" y="286">1</text>
<text x="89.1" y="285.9">2</text>
<text x="137" y="286">3</text>
<text x="186.1" y="286">4</text>
<text x="234.2" y="286">5</text>
<text x="281" y="286.1">6</text>
<text x="329.5" y="285.9">7</text>
<text x="377.2" y="285.9">8</text>
</g>
<g font-size="3.7">
<text x="144.5" y="22.8">2.75</text>
<text x="319.4" y="19.2">******************</text>
<text x="373.4" y="19.2">******************</text>
<text x="182.7" y="32.5" transform="rotate(-23 182.7 32.5)">R10.5</text>
<text x="238.2" y="45.3" transform="rotate(-45 238.2 45.3)">90°</text>
<text x="283.4" y="44.9" transform="rotate(-45 283.4 44.9)">15</text>
<text x="127.4" y="61.5" transform="rotate(-90 127.4 61.5)">53.2</text>
<text x="194.6" y="66" transform="rotate(-90 194.6 66)">42.7</text>
<text x="133.8" y="74.1" transform="rotate(-90 133.8 74.1)">25.2</text>
<text x="229.5" y="79.9" transform="rotate(-23 229.5 79.9)">9.1</text>
<text x="278.8" y="89.1" transform="rotate(30 278.8 89.1)">4−</text>
<text x="160.3" y="92.1">40.4</text>
<text x="195" y="92.1">1.5</text>
<text x="285.2" y="92.8" transform="rotate(30 285.2 92.8)">2</text>
<text x="77.8" y="104.8">23.7</text>
<text x="56.7" y="110.7">6</text>
<text x="165.4" y="110.7">21</text>
<text x="98.8" y="118.4" transform="rotate(-30 98.8 118.4)">8−</text>
<text x="105.3" y="114.7" transform="rotate(-30 105.3 114.7)">2</text>
<text x="214.9" y="114.2" transform="rotate(28 214.9 114.2)">8−</text>
<text x="221.5" y="117.8" transform="rotate(28 221.5 117.8)">2</text>
<text x="215.7" y="130.9" transform="rotate(24 215.7 130.9)">R3</text>
<text x="175.8" y="135.6" transform="rotate(-36 175.8 135.6)">12</text>
<text x="100.7" y="149.2" transform="rotate(-90 100.7 149.2)">14.8</text>
<text x="116.8" y="149.2" transform="rotate(-90 116.8 149.2)">45.1</text>
<text x="133.8" y="148.5" transform="rotate(-90 133.8 148.5)">53.1</text>
<text x="200.5" y="148.5" transform="rotate(-90 200.5 148.5)">50.1</text>
<text x="211.5" y="148.5" transform="rotate(-15 211.5 148.5)">R4.985</text>
<text x="284.8" y="147.9" transform="rotate(-90 284.8 147.9)">50.1</text>
<text x="107.6" y="150.2" transform="rotate(-90 107.6 150.2)">29.95</text>
<text x="31.6" y="162.5" transform="rotate(-90 31.6 162.5)">25.05</text>
<text x="194.6" y="164.2" transform="rotate(-90 194.6 164.2)">25.05</text>
<text x="214.4" y="173.8" transform="rotate(-30 214.4 173.8)">2−</text>
<text x="220.8" y="170.1" transform="rotate(-30 220.8 170.1)">13</text>
<text x="70.2" y="178.2">13.500</text>
<text x="98.8" y="175" transform="rotate(44 98.8 175)">2−</text>
<text x="164.6" y="178.2">21</text>
<text x="104.1" y="180.2" transform="rotate(44 104.1 180.2)">7</text>
<text x="284.8" y="185" transform="rotate(-90 284.8 185)">1.5</text>
<text x="133.8" y="210.5" transform="rotate(-90 133.8 210.5)">26.7</text>
<text x="194.6" y="216.9" transform="rotate(-90 194.6 216.9)">42.7</text>
<text x="127.4" y="222.9" transform="rotate(-90 127.4 222.9)">53.2</text>
<text x="150" y="229.7" transform="rotate(18 150 229.7)">6</text>
<text x="179.3" y="242.3" transform="rotate(30 179.3 242.3)">R10.5</text>
<text x="147.3" y="254">2.75</text>
<text x="285.4" y="256.1">Jerry</text>
<text x="284.6" y="261.4">Derek</text>
<text x="285.4" y="275">******************</text>
<text x="285.4" y="282.3">******************</text>
<text x="18.4" y="290.2">2BDF0-020005 Rev.01</text>
</g>
<g font-size="3.6">
<text x="260.5" y="18">SIZE</text>
<text x="275.3" y="18">A3</text>
<text x="287.3" y="18">DRN NAME</text>
<text x="357.5" y="18">DRN NO.</text>
<text x="293.5" y="236.9">RANGE</text>
<text x="275.2" y="240.9">TOL±</text>
<text x="275.2" y="246">Cen. Dist.(Metal)</text>
<text x="324.1" y="241">0~30</text>
<text x="339.9" y="241">30~80</text>
<text x="354.6" y="241">80~180</text>
<text x="370.3" y="241">180~315</text>
<text x="387.3" y="241">315~800</text>
<text x="228.4" y="251.2">BASIC RANGE</text>
<text x="257.3" y="251.2">DRN BY</text>
<text x="324.9" y="246.3">0.05</text>
<text x="341.5" y="246.3">0.10</text>
<text x="356.5" y="246.3">0.15</text>
<text x="373.6" y="246.3">0.20</text>
<text x="389.7" y="246.3">0.25</text>
<text x="229.1" y="256.2">.X</text>
<text x="242.1" y="256.2">.XX</text>
<text x="257.3" y="256.2">DSN BY</text>
<text x="257.3" y="261.2">CKD BY</text>
<text x="57.7" y="266.5">3</text>
<text x="225.5" y="266.2">ANGULAR ± DEG</text>
<text x="256.5" y="266.2">APPD BY</text>
<text x="57.7" y="271.5">2</text>
<text x="254.6" y="273.7">PART NAME</text>
<text x="323.3" y="273.7">PART NO.</text>
<text x="394.9" y="271.2">REV.</text>
<text x="57.7" y="276.2">1</text>
<text x="69.8" y="281.5">DATE</text>
<text x="90.5" y="281.5">APPD BY</text>
<text x="111.3" y="281.7">DSN BY</text>
<text x="141.9" y="281.7">ENGINERING HANGE DESCRIPTION</text>
<text x="227.2" y="281.2">UNIT:</text>
<text x="242.1" y="281.2">MM</text>
<text x="256.5" y="281.2">USED ON</text>
<text x="320.9" y="281.2">SCALE:</text>
<text x="336.3" y="281.2">1:1(2:1)</text>
<text x="353.7" y="281.2">PAGE:</text>
<text x="369.7" y="281.2">1</text>
<text x="378.7" y="281.2">OF</text>
<text x="392.1" y="281.2">1</text>
<text x="394.8" y="276.1">D1.0</text>
</g>
<g font-size="2.6">
<text x="305.1" y="256.1">05−23−2011</text>
<text x="305.1" y="261">06−20−2011</text>
</g>
<g font-size="2.3">
<text x="319.9" y="261">THESE DRAWINGS AND SPECIFICATIONS ARE THE PROPERTY OF DM&amp;P ELECTRONICS</text>
<text x="319.9" y="263.5">INC. NETWORKS. AND SHALL NOT BE REPRODUCED OR USED AS THE BASIS FOR</text>
<text x="319.9" y="265.9">THE MANUFACTURE OR SELL OF APPARATUSES OR DEVICES WITHOUT PERMISSION.</text>
</g>
</svg>
